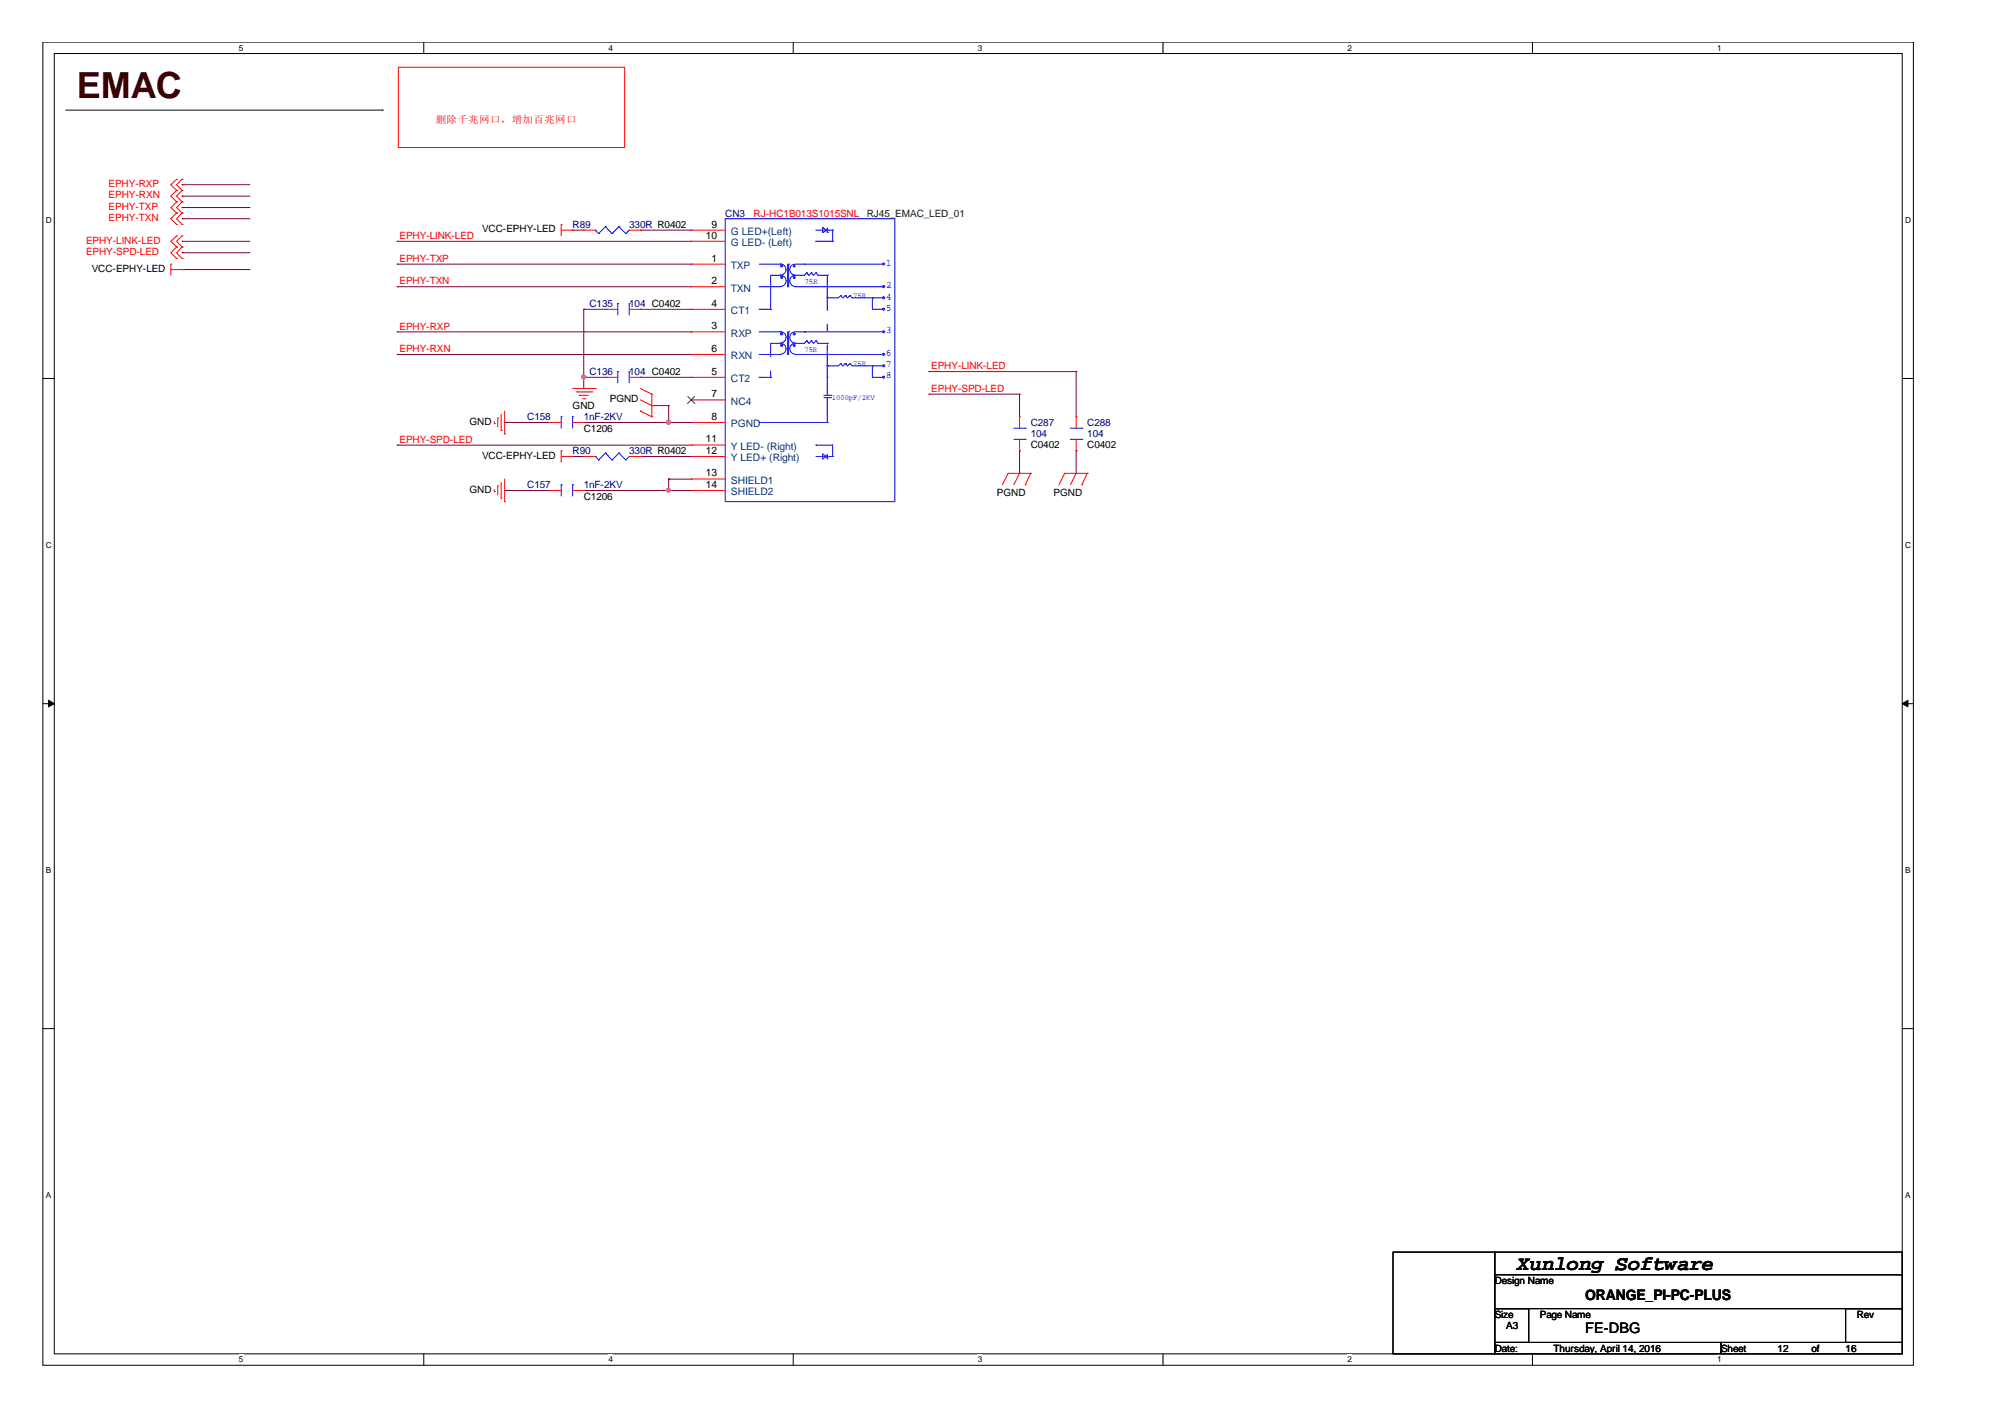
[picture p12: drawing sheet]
<svg xmlns="http://www.w3.org/2000/svg" width="297mm" height="210mm" viewBox="0 0 297 210" stroke-linecap="round" stroke-linejoin="round" font-family="sans-serif">
<path d="M6.3 6.2h277.2v196h-277.2zM8 7.9h273.8v192.6h-273.8z" fill="none" stroke="#000" stroke-width=".15"/>
<g fill="#fff">
<path d="M35.4 6.4h.6v1.4h-.6z"/>
<path d="M35.4 200.7h.6v1.4h-.6z"/>
</g>
<path d="M62.8 6.2v1.7M62.8 200.5v1.7" fill="none" stroke="#000" stroke-width=".15"/>
<g fill="#fff">
<path d="M90.1 6.4h.7v1.4h-.7z"/>
<path d="M90.1 200.7h.7v1.4h-.7z"/>
</g>
<path d="M117.5 6.2v1.7M117.5 200.5v1.7" fill="none" stroke="#000" stroke-width=".15"/>
<g fill="#fff">
<path d="M144.9 6.4h.6v1.4h-.6z"/>
<path d="M144.9 200.7h.6v1.4h-.6z"/>
</g>
<path d="M172.3 6.2v1.7M172.3 200.5v1.7" fill="none" stroke="#000" stroke-width=".15"/>
<g fill="#fff">
<path d="M199.6 6.4h.7v1.4h-.7z"/>
<path d="M199.6 200.7h.7v1.4h-.7z"/>
</g>
<path d="M227 6.2v1.7M227 200.5v1.7" fill="none" stroke="#000" stroke-width=".15"/>
<g fill="#fff">
<path d="M254.4 6.4h.6v1.4h-.6z"/>
<path d="M254.4 200.7h.6v1.4h-.6z"/>
<path d="M6.8 31.9h.8v1.4h-.8z"/>
<path d="M282.2 31.9h.9v1.4h-.9z"/>
<path d="M6.8 80.1h.8v1.4h-.8z"/>
<path d="M282.2 80.1h.9v1.4h-.9z"/>
</g>
<path d="M6.3 56.1h1.7M281.8 56.1h1.7" fill="none" stroke="#000" stroke-width=".15"/>
<g fill="#fff">
<path d="M6.8 128.2h.7v1.4h-.7z"/>
<path d="M282.2 128.2h.8v1.4h-.8z"/>
</g>
<path d="M6.3 104.2h1.7M281.8 104.2h1.7" fill="none" stroke="#000" stroke-width=".15"/>
<g fill="#000" stroke="#000" stroke-width=".15">
<path d="M7.2 103.7l.8 .5-.8 .5z" fill-rule="evenodd"/>
<path d="M281.8 104.2l.9-.5v1z" fill-rule="evenodd"/>
</g>
<g fill="#fff">
<path d="M6.8 176.4h.7v1.4h-.7z"/>
<path d="M282.2 176.4h.8v1.4h-.8z"/>
</g>
<path d="M9.7 16.3h46.9M56.6 16.3h.1M6.3 152.4h1.7M281.8 152.4h1.7M206.4 185.5h15v15h-15zM221.4 185.5h60.4v3.3h-60.4zM221.4 188.8h60.4v5.1h-60.4zM221.4 193.9h5.1v5h-5.1zM221.4 198.9h33.6v1.6h-33.6zM255 198.9h26.8v1.6h-26.8zM273.4 193.9h8.4v5h-8.4z" fill="none" stroke="#000" stroke-width=".15"/>
<g fill="none" stroke="#f00" stroke-width=".15">
<path d="M59 10h33.5v11.9h-33.5zM25.3 39.1h.1M25.3 39.9h1.7M25.3 39.1v1.7M26.2 38.3h.1M26.2 36.6h.1M26.2 34.9h.1M26.2 28.2h.1M26.2 26.6h.1M26.2 29.9h.1M26.2 31.6h.1M26.2 33.2h.1"/>
<path d="M26.2 36.6l-.9 .8 .9 .9M26.2 34.9l-.9 .8 .9 .9M26.2 26.6l-.9 .8 .9 .8M26.2 28.2l-.9 .9 .9 .8M26.2 29.9l-.9 .8 .9 .9M26.2 31.6l-.9 .8 .9 .8M27 39.9h.1M27 38.3h.1M27 36.6h.1M27 34.9h.1M27 28.2h.1M27 26.6h.1"/>
<path d="M27 29.9h.1M27 31.6h.1M27 33.2h.1M27 36.6l-.8 .8 .8 .9M27 34.9l-.8 .8 .8 .9M27 26.6l-.8 .8 .8 .8M27 28.2l-.8 .9 .8 .8M27 29.9l-.8 .8 .8 .9M27 31.6l-.8 .8 .8 .8M83.1 33.2h.1M83.1 34.1h1.7M83.1 33.2v1.7"/>
<path d="M84.8 34.1h.1M86.5 34.1h.1M86.5 34.1h1.7M93.2 34.1h1.7M94.9 34.1h.1M102.4 39.1h.1M102.4 34.1h.1M102.4 35.7h.1M102.4 34.1h5M102.4 39.1h5M102.4 35.7h5M84.8 57.5h3.4"/>
<path d="M85.3 58.1h2.4M85.8 58.6h.1M85.8 58.6h1.4M86.3 59.1h.4M86.7 59.1h.1M87.7 58.1h.1M88.2 57.5h.1M89.8 55.9h.1M89.8 45.8h.1M89.8 55.9h1.7M89.8 45.8h1.7M93.2 55.9h1.7"/>
<path d="M93.2 45.8h1.7M94.9 55.9h.1M94.9 45.8h.1M94.9 57.5l1.7 .9M94.9 59.2l1.7 .9M96.6 58.4h.1M96.6 58.4v3.3M102.4 42.5h.1M102.4 45.8h.1M102.4 59.2h.1M102.4 52.5h.1M102.4 49.2h.1"/>
<path d="M102.4 55.9h.1M102.4 55.9h5M102.4 45.8h5M102.4 42.5h5M102.4 59.2h5M102.4 52.5h5M102.4 49.2h5M73.2 72.8h.1M73.2 62.8h.1M73.2 62.4v.4M73.2 72.5v.3M73.7 72h.1"/>
<path d="M73.7 61.9h.1M73.7 61.9v1.4M73.7 72v1.3M74.3 73.8h.1M74.3 63.8h.1M74.3 61.4v2.4M74.3 71.5v2.3M74.8 74.3h.1M74.8 64.3h.1M74.8 60.9v3.4M74.8 71v3.3M81.4 62.6h.1"/>
<path d="M81.4 72.7h.1M81.4 62.6h1.7M81.4 72.7h1.7M83.1 66.8h.1M83.1 66.8v1.7M83.1 67.6h1.7M84.8 67.6h.1M84.8 62.6h1.7M84.8 72.7h1.7M86.5 62.6h.1M86.5 67.6h.1M86.5 72.7h.1"/>
<path d="M86.5 67.6h1.7M93.2 67.6h1.7M94.9 60.9h.1M94.9 67.6h.1M94.9 60.9l1.7 .8M96.6 61.7h.1M96.6 60.1h.1M102.4 62.6h.1M102.4 65.9h.1M102.4 67.6h.1M102.4 71h.1M102.4 72.7h.1"/>
<path d="M102.4 67.6h5M102.4 62.6h5M102.4 72.7h5M102.4 65.9h5M102.4 71h5M149.4 70.1h.1M149.4 70.1l-.9 1.7M149.4 70.1h3.3M151 70.1h.1M151 66.8h.1M151 61.7h.1M151 70.1l-.8 1.7"/>
<path d="M151 61.7v1.7M151 65.1v1.7M151.9 71.8h.1M152.7 70.1h.1M152.7 70.1l-.8 1.7M157.7 70.1h.1M157.7 70.1h3.4M157.7 70.1l-.8 1.7M159.4 70.1h.1M159.4 66.8h.1M159.4 61.7h.1M159.4 70.1l-.8 1.7"/>
<path d="M159.4 61.7v1.7M159.4 65.1v1.7M160.3 71.8h.1M161.1 70.1h.1M161.1 70.1l-.8 1.7"/>
</g>
<g fill="none" stroke="#800040" stroke-width=".15">
<path d="M27 27.4h.1M27 35.7h.1M27 30.7h.1M27 29.1h.1M27 32.4h.1M27 37.4h.1M27 39.9h.1M27 27.4h10M27 35.7h10M27 30.7h10M27 29.1h10M27 32.4h10"/>
<path d="M27 37.4h10M27 39.9h10M58.8 39.1h.1M58.8 35.7h.1M58.8 35.7h43.6M58.8 39.1h43.6M84.8 34.1h.1M84.8 34.1h1.7M94.9 34.1h.1M94.9 34.1h7.5M58.8 42.5h.1M58.8 49.2h.1"/>
<path d="M58.8 52.5h.1M58.8 42.5h43.6M58.8 49.2h43.6M58.8 52.5h43.6M86.5 55.9h.1M86.5 45.8h.1M86.5 45.8v11.7M86.5 55.9h3.3M86.5 45.8h3.3M94.9 55.9h.1M94.9 45.8h.1M94.9 55.9h7.5"/>
<path d="M94.9 45.8h7.5M137.6 58.4h.1M137.6 55h.1M137.6 58.4h13.4M137.6 55h21.8M151 58.4h.1M151 58.4v3.3M159.4 55h.1M159.4 55v6.7M58.8 65.9h.1M58.8 65.9h43.6M74.8 72.7h.1"/>
<path d="M74.8 62.6h.1M74.8 72.7h6.6M74.8 62.6h6.6M84.8 67.6h.1M84.8 67.6h1.7M86.5 62.6h.1M86.5 72.7h.1M86.5 72.7h15.9M86.5 62.6h15.9M94.9 67.6h.1M94.9 67.6h7.5M96.6 60.1h.1"/>
<path d="M96.6 60.1h2.5M99.1 72.7h.1M99.1 71h.1M99.1 60.1h.1M99.1 62.6h.1M99.1 71h3.3M99.1 60.1v2.5M99.1 71v1.7M151 66.8h.1M151 66.8v3.3M159.4 66.8h.1M159.4 66.8v3.3"/>
</g>
<g fill="#f0f" stroke="#f0f" stroke-width=".15">
<circle cx="86.5" cy="55.8" r=".31"/>
<circle cx="99" cy="62.6" r=".32"/>
<circle cx="99" cy="72.6" r=".31"/>
</g>
<g fill="none" stroke="#00f" stroke-width=".15">
<path d="M88.2 34.1h.1M88.2 34.1l.5 .5M88.7 34.6h.1M89.7 33.6h.1M89.7 33.6l1 1M89.7 33.6l-1 1M90.7 34.6h.1M91.7 33.6h.1M91.7 33.6l1 1M91.7 33.6l-1 1M92.7 34.6h.1M93.2 34.1l-.5 .5"/>
<path d="M107.4 32.4h25.2v41.9h-25.2zM112.5 39.1h3.2M115.6 39.1a.81 .81 0 0 1 .9 .8 .81 .81 0 0 1-.9 .8M115.7 39.1h.1M116.7 39.1v3.4M116.8 39.1h.1M116.8 39.1v3.4M117.8 39.1a.8 .8 0 0 0-.8 .8 .8 .8 0 0 0 .8 .8M117.9 39.1h13M119.2 39.1h.1M120.9 35.7h.1M120.9 34.1h2.5"/>
<path d="M120.9 35.7h2.5M121.9 34.4h.1M121.9 33.8h.1M121.9 33.8v.6M121.9 33.8l.7 .3M122.6 34.1h.1M122.6 34.4h.1M122.6 33.8v.6M122.6 34.1l-.7 .3M123.4 34.1h.1M123.4 35.7h.1M123.4 34.1v1.6"/>
<path d="M130.8 39h.2v.2h-.2zM130.9 39.1h.1M91.5 55h.1M91.5 45h.1M91.5 45v1.7M91.5 55v1.7M93.2 55h.1M93.2 45h.1M93.2 45v1.7M93.2 55v1.7M112.5 42.5h.1M112.5 45.8h.1"/>
<path d="M112.5 55.9h.1M112.5 52.5h.1M112.5 42.5h3.2M112.5 45.8h1.7M112.5 55.9h1.7M112.5 49.2h3.2M112.5 52.5h3.2M114.2 40.8h1.5M114.2 50.9h1.5M115.6 40.8a.83 .83 0 0 1 .9 .8 .83 .83 0 0 1-.9 .8M115.6 50.9a.81 .81 0 0 1 .9 .8 .81 .81 0 0 1-.9 .8M115.6 49.2a.83 .83 0 0 1 .9 .8 .83 .83 0 0 1-.9 .8"/>
<path d="M115.7 40.8h.1M115.7 49.2h.1M115.7 50.9h.1M116.7 42.5h.1M116.7 52.5h.1M116.7 49.2v3.3M116.8 49.2h.1M116.8 49.2v3.3M117.8 40.8a.83 .83 0 0 0-.8 .8 .83 .83 0 0 0 .8 .8M117.8 49.2a.83 .83 0 0 0-.8 .8 .83 .83 0 0 0 .8 .8M117.8 50.9a.8 .8 0 0 0-.8 .8 .8 .8 0 0 0 .8 .8M117.9 40.8h.1"/>
<path d="M117.9 42.5h.1M117.9 50.9h.1M117.9 52.5h.1M117.9 42.5h13M117.9 49.2h13M117.9 52.5h13M119.2 49.2h.1M119.5 40.4h.1M119.5 50.5h.1M119.5 40.4l-.3 .4h-1.3M119.5 40.4l.3 .4 .4-.4M119.5 50.5l.3 .4 .4-.4"/>
<path d="M119.5 50.5l-.3 .4h-1.3M120.2 40.4h.1M120.2 50.5h.1M120.2 40.4l.3 .4 .4-.4M120.2 50.5l.3 .4 .4-.4M120.9 40.4h.1M120.9 50.5h.1M120.9 40.4l.3 .4h1.4M120.9 50.5l.3 .4h1.4M122 58.6h1.1M122 58.9h1.1M122.6 58.6h.1"/>
<path d="M122.6 40.8h.1M122.6 44.1h.1M122.6 50.9h.1M122.6 54.2h.1M122.6 55.7v2.9M122.6 58.9v3.7M123.1 58.6h.1M123.1 58.9h.1M124.5 43.8h.1M124.5 53.9h.1M124.5 43.8l-.3 .3h-1.6M124.5 43.8l.4 .3 .3-.3"/>
<path d="M124.5 53.9l.4 .3 .3-.3M124.5 53.9l-.3 .3h-1.6M125.2 43.8h.1M125.2 53.9h.1M125.2 43.8l.4 .3 .3-.3M125.2 53.9l.4 .3 .3-.3M125.9 43.8h.1M125.9 53.9h.1M125.9 43.8l.3 .3h4.7M125.9 53.9l.3 .3h4.7M129.2 45.8h.1M129.2 44.1h.1"/>
<path d="M129.2 54.2h.1M129.2 55.9h.1M129.2 45.8h1.7M129.2 44.1v1.7M129.2 54.2v1.7M129.2 55.9h1.7M130.8 42.3h.2v.2h-.2zM130.8 44h.2v.2h-.2zM130.8 45.7h.2v.2h-.2zM130.8 54.1h.2v.2h-.2zM130.8 49h.2v.2h-.2zM130.8 55.8h.2v.2h-.2z"/>
<path d="M130.8 52.4h.2v.2h-.2zM130.9 42.5h.1M130.9 44.1h.1M130.9 54.2h.1M130.9 52.5h.1M130.9 49.2h.1M83.1 61.7h.1M83.1 71.8h.1M83.1 61.7v1.7M83.1 71.8v1.7M84.8 61.7h.1M84.8 71.8h.1"/>
<path d="M84.8 61.7v1.7M84.8 71.8v1.7M88.2 67.6h.1M88.2 67.6l.5 .5M88.7 68.1h.1M89.7 67.1h.1M89.7 67.1l1 1M89.7 67.1l-1 1M90.7 68.1h.1M91.7 67.1h.1M91.7 67.1l1 1M91.7 67.1l-1 1"/>
<path d="M92.7 68.1h.1M93.2 67.6l-.5 .5M112.5 62.6h.1M112.5 62.6h10.1M120.9 65.9h.1M120.9 65.9h2.5v1.7M120.9 67.6h2.5M121.9 67.3h.1M121.9 68h.1M121.9 67.3v.7M121.9 67.3l.7 .3M122.6 62.6h.1"/>
<path d="M122.6 67.6h.1M122.6 68h.1M122.6 67.3v.7M122.6 67.6l-.7 .4M123.4 67.6h.1M150.2 65.1h1.7M150.2 63.4h1.7M151.9 65.1h.1M151.9 63.4h.1M158.6 65.1h1.7M158.6 63.4h1.7M160.3 65.1h.1"/>
<path d="M160.3 63.4h.1"/>
</g>
<g fill="#00f" stroke="#00f" stroke-width=".15">
<path d="M115.7 41h.2v.2h-.2z" fill-rule="evenodd"/>
<path d="M117.5 41h.3v.2h-.3z" fill-rule="evenodd"/>
<path d="M117.5 39.3l.3 .1-.2 .2z" fill-rule="evenodd"/>
<path d="M115.7 39.3l.3 .1-.2 .2z" fill-rule="evenodd"/>
<path d="M115.7 51.1h.2v.2h-.2z" fill-rule="evenodd"/>
<path d="M117.5 51.1h.3v.2h-.3z" fill-rule="evenodd"/>
<path d="M115.7 49.4h.2v.2h-.2z" fill-rule="evenodd"/>
<path d="M117.5 49.4h.3v.2h-.3z" fill-rule="evenodd"/>
</g>
<path d="M114.2 40.8v5M114.2 45.8h.1M122.6 44.1v-3.3M122.6 40.8h.1" fill="none" stroke="#00f" stroke-width=".15" stroke-dasharray="6.1 6.1 0 6.1"/>
<path d="M114.2 50.9v5M114.2 55.9h.1M122.6 44v11.9M122.6 55.9h.1M122.6 54.2v-3.3M122.6 50.9h.1" fill="none" stroke="#00f" stroke-width=".15" stroke-dasharray="2 2 1 2 1"/>
<path d="M101.9 58.7l1.1 1.1M102.9 58.7l-1 1.1" fill="none" stroke="#804000" stroke-width=".15"/>
<text font-size="5.3" fill="#400000" x="11.4" y="14.5">EMAC</text>
<text font-size="3" x="224.8" y="188.1">Xunlong Software</text>
<g font-size="2.2">
<text x="234.9" y="197.5">FE-DBG</text>
<text x="234.9" y="192.5">ORANGE_PI-PC-PLUS</text>
</g>
<g font-size="1.5" fill="#f00">
<text x="64.6" y="18.2">删除千兆网口，增加百兆网口</text>
<text x="16.1" y="27.7">EPHY-RXP</text>
<text x="16.1" y="29.4">EPHY-RXN</text>
<text x="16.1" y="31.1">EPHY-TXP</text>
<text x="16.1" y="32.7">EPHY-TXN</text>
<text x="59.2" y="35.4">EPHY-LINK-LED</text>
<text x="111.6" y="32.1">RJ-HC1B013S1015SNL</text>
<text x="12.7" y="37.8">EPHY-SPD-LED</text>
<text x="12.7" y="36.1">EPHY-LINK-LED</text>
<text x="59.2" y="38.8">EPHY-TXP</text>
<text x="59.2" y="42.1">EPHY-TXN</text>
<text x="59.2" y="48.8">EPHY-RXP</text>
<text x="59.2" y="52.2">EPHY-RXN</text>
<text x="138" y="58.1">EPHY-SPD-LED</text>
<text x="138" y="54.7">EPHY-LINK-LED</text>
<text x="59.2" y="65.6">EPHY-SPD-LED</text>
</g>
<g font-size="1.5">
<text x="71.4" y="34.4">VCC-EPHY-LED</text>
<text x="104.6" y="35.4">10</text>
<text x="105.4" y="33.7">9</text>
<text x="13.6" y="40.3">VCC-EPHY-LED</text>
<text x="105.4" y="38.7">1</text>
<text x="105.4" y="42.1">2</text>
<text x="105.4" y="45.4">4</text>
<text x="105.4" y="52.1">6</text>
<text x="105.4" y="48.8">3</text>
<text x="90.3" y="59.6">PGND</text>
<text x="105.4" y="58.9">7</text>
<text x="105.4" y="55.5">5</text>
<text x="69.6" y="62.9">GND</text>
<text x="84.8" y="60.6">GND</text>
<text x="86.5" y="63.9">C1206</text>
<text x="104.6" y="65.5">11</text>
<text x="105.4" y="62.2">8</text>
<text x="71.4" y="68">VCC-EPHY-LED</text>
<text x="104.6" y="67.2">12</text>
<text x="104.6" y="70.6">13</text>
<text x="152.7" y="66.4">C0402</text>
<text x="161.1" y="66.4">C0402</text>
<text x="69.6" y="73">GND</text>
<text x="86.5" y="74">C1206</text>
<text x="104.6" y="72.3">14</text>
<text x="147.7" y="73.5">PGND</text>
<text x="156.1" y="73.5">PGND</text>
<text x="221.4" y="190.2">Design Name</text>
<text x="221.4" y="195.2">Size</text>
<text x="223.1" y="196.9">A3</text>
<text x="228.1" y="195.2">Page Name</text>
<text x="275.1" y="195.2">Rev</text>
<text x="221.4" y="200.2">Date:</text>
<text x="230.2" y="200.2">Thursday, April 14, 2016</text>
<text x="255" y="200.2">Sheet</text>
<text x="263.4" y="200.2">12</text>
<text x="268.4" y="200.2">of</text>
<text x="273.4" y="200.2">16</text>
</g>
<g font-size="1.5" fill="#000080">
<text x="84.8" y="33.8">R89</text>
<text x="93.2" y="33.8">330R R0402</text>
<text x="107.4" y="32.1">CN3</text>
<text x="87.3" y="45.5">C135</text>
<text x="93.2" y="45.5">104 C0402</text>
<text x="87.3" y="55.6">C136</text>
<text x="93.2" y="55.6">104 C0402</text>
<text x="78.1" y="62.2">C158</text>
<text x="86.5" y="62.2">1nF-2KV</text>
<text x="152.7" y="63.1">C287</text>
<text x="152.7" y="64.8">104</text>
<text x="161.1" y="63.1">C288</text>
<text x="161.1" y="64.8">104</text>
<text x="84.8" y="67.3">R90</text>
<text x="93.2" y="67.3">330R R0402</text>
<text x="78.1" y="72.3">C157</text>
<text x="86.5" y="72.3">1nF-2KV</text>
</g>
<g font-size="1.5" fill="#004080">
<text x="108.3" y="34.8">G LED+(Left)</text>
<text x="108.3" y="39.8">TXP</text>
<text x="108.3" y="36.5">G LED- (Left)</text>
<text x="108.3" y="43.2">TXN</text>
<text x="108.3" y="46.5">CT1</text>
<text x="108.3" y="53.2">RXN</text>
<text x="108.3" y="49.9">RXP</text>
<text x="108.3" y="60">NC4</text>
<text x="108.3" y="56.6">CT2</text>
<text x="108.3" y="63.3">PGND</text>
<text x="108.3" y="66.6">Y LED- (Right)</text>
<text x="108.3" y="68.3">Y LED+ (Right)</text>
<text x="108.3" y="71.7">SHIELD1</text>
<text x="108.3" y="73.4">SHIELD2</text>
</g>
<text font-size="1.5" fill="#004000" x="128.4" y="32.1">RJ45_EMAC_LED_01</text>
<g font-size="1.5" fill="#00f">
<text x="131.3" y="39.3">1</text>
<text x="131.3" y="42.7">2</text>
<text x="131.3" y="44.4">4</text>
<text x="131.3" y="46">5</text>
<text x="131.3" y="49.4">3</text>
<text x="131.3" y="52.8">6</text>
<text x="131.3" y="55.9">8</text>
<text x="131.3" y="54.4">7</text>
</g>
<g font-size="1.2">
<text x="35.4" y="7.5">5</text>
<text x="90.1" y="7.5">4</text>
<text x="144.9" y="7.5">3</text>
<text x="199.6" y="7.5">2</text>
<text x="254.4" y="7.5">1</text>
<text x="6.8" y="33.1">D</text>
<text x="282.2" y="33.1">D</text>
<text x="6.8" y="81.2">C</text>
<text x="282.2" y="81.2">C</text>
<text x="6.8" y="129.4">B</text>
<text x="282.2" y="129.4">B</text>
<text x="6.8" y="177.5">A</text>
<text x="282.2" y="177.5">A</text>
<text x="35.4" y="201.8">5</text>
<text x="90.1" y="201.8">4</text>
<text x="144.9" y="201.8">3</text>
<text x="199.6" y="201.8">2</text>
<text x="254.4" y="201.8">1</text>
</g>
<g font-size="1.1" fill="#00f">
<text x="119.2" y="42.1">75R</text>
<text x="126.4" y="44.1">75R</text>
<text x="119.2" y="52.2">75R</text>
<text x="123.2" y="59.2">1000pF/2KV</text>
<text x="126.4" y="54.2">75R</text>
</g>
</svg>
